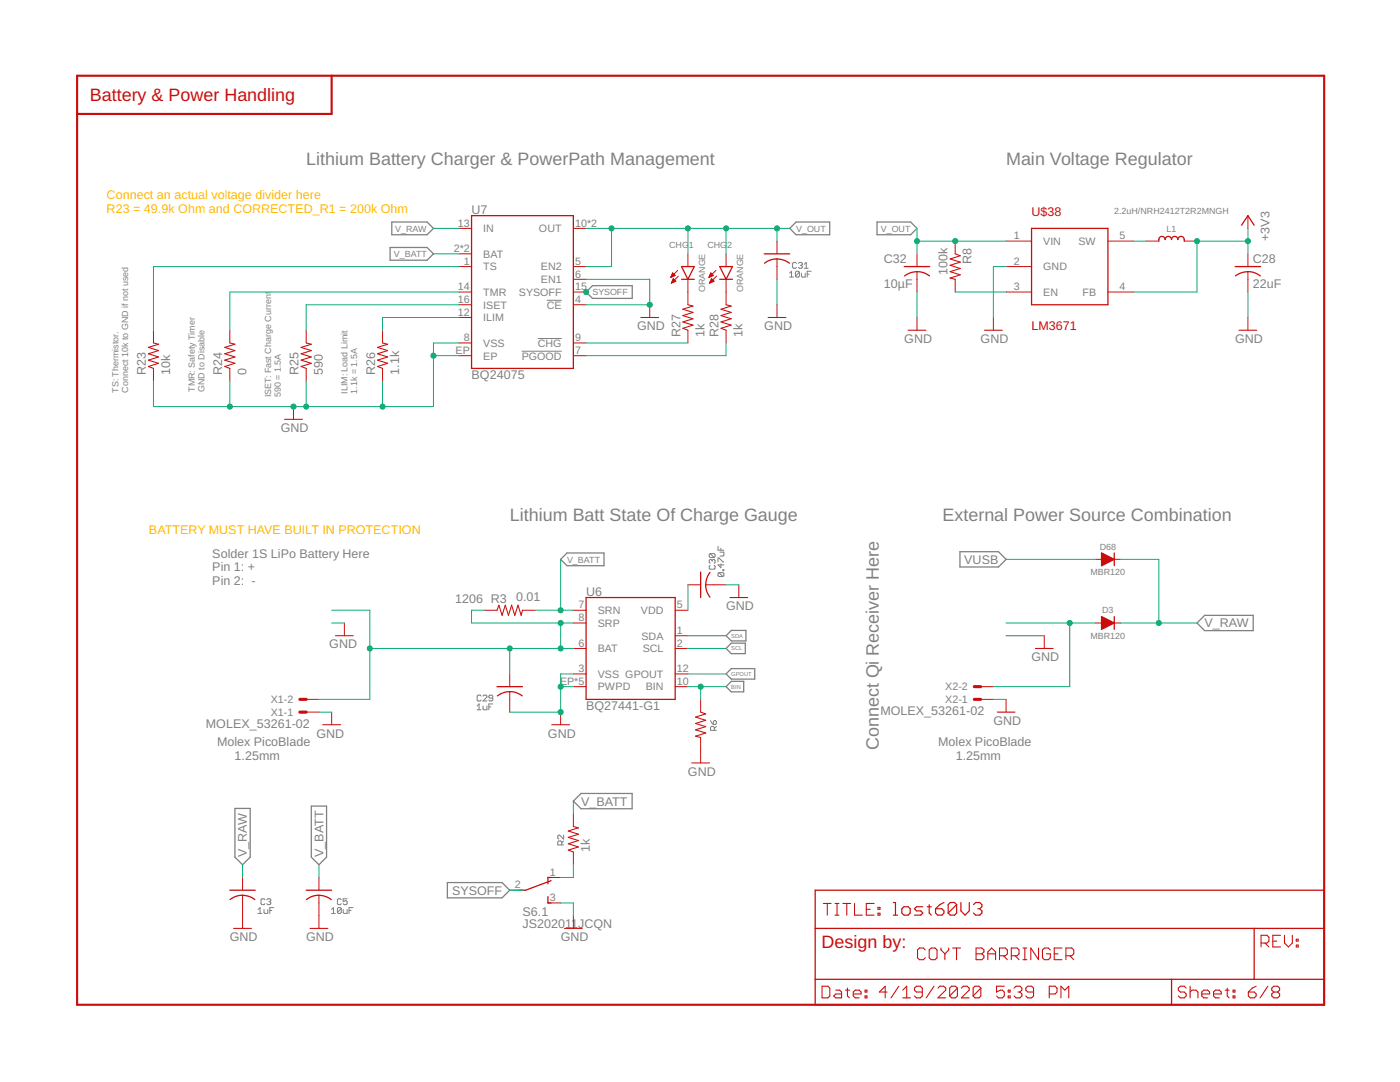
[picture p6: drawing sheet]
<svg xmlns="http://www.w3.org/2000/svg" width="279mm" height="216mm" viewBox="0 0 279 216" stroke-linecap="round" stroke-linejoin="round" font-family="sans-serif">
<g fill="none" stroke="#808080" stroke-width=".2">
<path d="M109.1 59.9h3M157.6 54.5l.4-.4v1.2M157.6 55.3h.8M158.9 52.6l-.2-.2h-.3l-.2 .2v.7l.2 .2h.3l.2-.2M159.3 52.6l.2-.2h.4l.2 .2-.2 .3M159.5 54.3v.8l-.2 .2h-.4l-.2-.2M159.5 54.3l-.2-.2h-.4l-.2 .2v.8M159.5 54.3l-.8 .8M159.7 52.9h.2M159.9 54.5v.6l.2 .2h.6v-.8M159.9 52.9l.2 .2-.2 .4h-.4l-.2-.2M160.5 53.5h.8"/>
<path d="M160.5 52.7l.4-.3v1.1M161.1 54.7h.4M161.9 54.1h-.8v1.2M104.1 70.1h8M107.3 67.5h4.8M141.7 112.8l-.2 .2v.4l.2 .2h.8l.2-.2v-.4l-.2-.2M141.7 110.5l-.2 .2v.3l.2 .3h.8M141.7 110.5h.8l.2 .2v.3l-.2 .3M141.7 110.5l.8 .8M142.1 111.8l-.2-.2-.4 .2v.4l.2 .2M142.1 111.8l.2-.2 .4 .2v.4l-.2 .2M142.1 111.8v.2"/>
<path d="M143.3 109v.8h1.2M143.3 112.1v-.8h.2l.8 .8h.2M143.5 114.3l-.2 .2v.4l.2 .1h.8M143.5 114.3h.8l.2 .2v.4l-.2 .1M143.5 114.3l.8 .7M143.7 110.2h.8v.6l-.2 .2h-.6M143.9 112.5v.8l-.6-.6h1.2M143.9 109.4v.4M144.3 113.7h.2v.2h-.2zM96 138.9l-.2-.2h-.4l-.2 .2v.8l.2 .2h.4l.2-.2M96.4 138.9l.2-.2h.4l.2 .2v.2l-.8 .8h.8M98.3 139.3h-.5l-.2-.2 .2-.4h.3l.2 .2v.8l-.2 .2h-.3l-.2-.2"/>
<path d="M95.2 140.9l.4-.4v1.1M95.2 141.6h.8M96.4 140.9v.5l.2 .2h.6v-.7M97.6 141.1h.4M98.3 140.5h-.7v1.1M141.8 143.8l.6 .8M142.4 144l.4-.2 .2 .2v.4l-.2 .2h-.4zM142.6 145.7v-.5l-.2-.3h-.4l-.2 .3v.5h1.2M143 144.9l-.4 .5M52.9 179.5l-.2-.2h-.4l-.2 .2v.8l.2 .2h.4l.2-.2M53.3 179.5l.1-.2h.4l.2 .2-.2 .4M53.7 179.9h.1"/>
<path d="M53.8 179.9l.2 .2-.2 .4h-.4l-.1-.2M68.1 179.5l-.2-.2h-.4l-.2 .2v.8l.2 .2h.4l.2-.2M69.3 179.3h-.8v.6l.4-.2 .4 .2v.4l-.2 .2h-.4l-.2-.2M112.1 168.6v-.6l-.2-.2h-.4l-.2 .2v.6h1.2M112.5 166.6v.8l-.8-.8-.4 .2v.4l.2 .2M112.5 167.8l-.4 .4M51.5 181.5l.4-.4v1.2M51.5 182.3h.8M52.7 181.5v.6l.2 .2h.5v-.8M53.8 181.7h.4M54.6 181.1h-.8v1.2M66.2 182.3h.7"/>
<path d="M66.2 181.5l.3-.4v1.2M68.1 181.3v.8l-.2 .2h-.4l-.2-.2M68.1 181.3l-.2-.2h-.4l-.2 .2v.8M68.1 181.3l-.8 .8M68.5 181.5v.6l.2 .2h.6v-.8M69.7 181.7h.4M70.4 181.1h-.7v1.2"/>
</g>
<g fill="none" stroke="#808080" stroke-width=".25">
<path d="M77.9 49.4h7.3l1.3 1.3-1.3 1.2h-7.3zM78.2 44.3h7l1.3 1.3-1.3 1.2h-7zM117 58.3l1.2-1.3h8v2.5h-8zM157.6 45.6l1.3-1.3h6.7v2.5h-6.7zM175 44.3h6.7l1.3 1.3-1.3 1.2h-6.7zM111.9 111.6l1.3-1.3h7.3v2.6h-7.3zM191.6 110.1h7.7l1.5 1.5-1.5 1.5h-7.7zM145.9 125.8h3v2.1h-3l-1-1zM145.9 128.3h2.8v2.1h-2.8l-1-1zM145.9 133.4h4.7v2.1h-4.7l-1-1zM145.9 136h2.5v2h-2.5l-1-1zM238.9 124.3l1.5-1.5h9.7v3h-9.7z"/>
<path d="M114.4 159.9l1.6-1.6h10.2v3.1h-10.2zM46.9 161.3h3v9.7l-1.5 1.6-1.5-1.6zM62.1 160.8h3.1v10.2l-1.6 1.6-1.5-1.6zM89.3 176.1h10.9l1.5 1.5-1.5 1.6h-10.9z"/>
</g>
<path d="M15.4 15.1h248.9v185.4h-248.9zM66.2 15.1v7.6h-50.8" fill="none" stroke="#c90d0c" stroke-width=".42"/>
<g fill="none" stroke="#c90d0c" stroke-width=".25">
<path d="M94.1 43h20.3v30.5h-20.3zM136 53.2h2.6l-1.3 2.5zM136 55.7h2.6M143.6 55.7h2.6M143.6 53.2h2.6l-1.3 2.5zM152.5 50.7h5.1M152.6 52.5a4 4 0 0 1 4.9 0M180.5 53.2h5M180.5 55.1a4.1 4.1 0 0 1 5 0M205.9 45.6h15.2v15.2h-15.2zM231.3 48.1a.66 .66 0 0 1 .4-.9 .66 .66 0 0 1 .8 .6 .63 .63 0 0 1 .7-.6 .63 .63 0 0 1 .6 .6 .63 .63 0 0 1 .6-.6 .63 .63 0 0 1 .7 .6 .67 .67 0 0 1 .8-.6 .67 .67 0 0 1 .4 .9M246.5 53.2h5.1"/>
<path d="M246.6 55.1a4 4 0 0 1 4.9 0M247.8 44.9l1.2-1.9 1.3 1.9M117 119.2h17.7v20.4h-17.7zM139.8 114.2v5M140.8 116.7l.1 .5a3.8 3.8 0 0 0 .8 2M141.7 114.2l-.5 .9-.4 1.6M219.8 110.3l2.6 1.3-2.6 1.3zM222.4 110.3v2.6M99.2 137h5.1M99.3 138.9a4 4 0 0 1 4.9 0M219.8 123l2.6 1.3-2.6 1.3zM222.4 123v2.6"/>
<path d="M45.9 177.6h5M48.4 178.6l-1.6 .3-.9 .6M48.4 178.6l1.6 .4 .9 .5M61.1 177.6h5.1M63.6 178.6l-1.5 .3-.9 .6M63.6 178.6l1.6 .4 .9 .5M109.3 178.9v1.3h.7M110 175.7l-5.1 1.9h-1.3M110 175.1h-.7v1.3M162.7 177.6h101.6v22.9h-101.6zM162.7 185.3h101.6M162.7 195.4h101.6"/>
<path d="M233.8 195.4v5.1M250.3 185.3v10.1"/>
</g>
<g fill="none" stroke="#c90d0c" stroke-width=".21">
<path d="M190.6 50.7l1 .3-2 .7 2 .6-2 .6 2 .7-2 .6 2 .6-2 .7 1 .2M30.6 68.4l1 .3-2 .6 2 .7-2 .6 2 .6-2 .7 2 .6-2 .6 1 .4M45.9 68.4l1 .3-2 .6 2 .7-2 .6 2 .6-2 .7 2 .6-2 .6 1 .4M61.1 68.4l1 .3-2 .6 2 .7-2 .6 2 .6-2 .7 2 .6-2 .6 1 .4M76.3 68.4l1.1 .3-2.1 .6 2.1 .7-2.1 .6 2.1 .6-2.1 .7 2.1 .6-2.1 .6 1 .4M127.9 63.4h3.5M137.3 60.8l1 .3-2 .6 2 .6-2 .7 2 .6-2 .6 2 .7-2 .6 1 .4M144.9 60.8l1 .3-2 .6 2 .6-2 .7 2 .6-2 .6 2 .7-2 .6 1 .4M153.3 63.4h3.5M181.2 65.9h3.6M196.5 65.9h3.5M247.3 65.9h3.5"/>
<path d="M56.8 83.7h3.5M145.7 119.2h3.5M67 126.9h3.5M99.2 121.8l.4-1 .6 2 .6-2 .7 2 .6-2 .6 2 .7-2 .6 2 .3-1M206.6 129.4h3.6M64.4 144.6h3.6M110.1 144.6h3.6M138 152.2h3.6M139.8 142.1l1 .4-2 .6 2 .6-2 .7 2 .6-2 .6 2 .7-2 .6 1 .3M199 142.1h3.6M114.4 164.9l1 .3-2 .6 2 .7-2 .6 2 .6-2 .7 2 .6-2 .6 1 .4M46.6 185.3h3.6"/>
<path d="M61.9 185.3h3.5M112.6 185.3h3.6M164.1 196.8h1.1l.4 .4v1.5l-.4 .4h-1.1zM164.3 180.3h1.6M165.1 180.3v2.3M166.6 180.3h.8M166.6 182.6h.8M166.8 197.6h.8l.4 .4v1.1h-1.2l-.4-.4 .4-.4h1.2M167 180.3v2.3M168.2 180.3h1.6M168.7 197.6h.8M169 180.3v2.3"/>
<path d="M169.1 197.2v1.5l.4 .4M170.3 198.3h1.6v-.3l-.4-.4h-.8l-.4 .4v.7l.4 .4h.8M170.5 180.3v2.3h1.6M172.6 198.7h.4v.4h-.4zM172.6 197.6h.4v.4h-.4zM172.9 181.4h.8M174.5 180.3h-1.6v2.3h1.6M175.2 182.2h.4v.4h-.4zM175.2 181.1h.4v.3h-.4zM177 198h-1.5l1.2-1.2v2.3M179.4 196.8l-1.6 2.3M180.2 199.1h1.5"/>
<path d="M180.2 197.6l.8-.8v2.3M184.1 198h-1.2l-.4-.4v-.4l.4-.4h.8l.4 .4v1.5l-.4 .4h-.8l-.4-.4M184.7 189.5l-.4-.3h-.8l-.4 .3v1.6l.4 .4h.8l.4-.4M185.4 189.5l.4-.3h.8l.4 .3v1.6l-.4 .4h-.8l-.4-.4zM186.4 196.8l-1.6 2.3M187.2 197.2l.4-.4h.7l.4 .4v.4l-1.5 1.5h1.5M187.8 189.2v.3l.8 .8M188.6 190.3v1.2M189.3 189.2v.3l-.7 .8M190.1 189.2h1.6M190.9 189.2v2.3M191.1 197.2v1.5l-.4 .4h-.8l-.4-.4"/>
<path d="M191.1 197.2l-.4-.4h-.8l-.4 .4v1.5M191.1 197.2l-1.6 1.5M191.9 197.2l.4-.4h.7l.4 .4v.4l-1.5 1.5h1.5M194.8 189.2h1.2l.4 .3v.4l-.4 .4 .4 .4v.4l-.4 .4h-1.2zM194.8 190.3h1.2M195.7 197.2v1.5l-.3 .4h-.8l-.4-.4M195.7 197.2l-.3-.4h-.8l-.4 .4v1.5M195.7 197.2l-1.5 1.5M197.1 190.3h1.6M197.1 191.5v-1.6l.8-.7 .8 .7v1.6M199.5 190.7h1.1l.4-.4v-.8l-.4-.3h-1.1v2.3M200.3 190.7l.7 .8"/>
<path d="M200.4 196.8h-1.5v1.2l.7-.4h.4l.4 .4v.7l-.4 .4h-.7l-.4-.4M201.2 198.7h.4v.4h-.4zM201.2 197.6h.4v.4h-.4zM201.8 190.7h1.2l.4-.4v-.8l-.4-.3h-1.2v2.3M202.4 197.2l.4-.4h.8l.3 .4v.4l-.3 .4M202.6 190.7l.8 .8M203.2 198h.4M203.6 198l.3 .3v.4l-.3 .4h-.8l-.4-.4M204.2 189.2h.7M204.2 191.5h.7M204.5 189.2v2.3M206.3 198h-1.2l-.4-.4v-.4l.4-.4h.8l.4 .4v1.5l-.4 .4h-.8l-.4-.4"/>
<path d="M207.3 189.2v2.3l-1.6-2.3v2.3M209.4 198.3h1.2l.3-.3v-.8l-.3-.4h-1.2v2.3M209.6 189.5l-.4-.3h-.8l-.4 .3v1.6l.4 .4h.8l.4-.4v-.8h-.8M210.4 190.3h.8M211.7 199.1v-2.3l.8 .8 .8-.8v2.3M211.9 189.2h-1.5v2.3h1.5M212.7 190.7h1.2l.4-.4v-.8l-.4-.3h-1.2v2.3M213.5 190.7l.8 .8M236.7 197.2l-.4-.4h-.7l-.4 .4v.4l.4 .4h.7l.4 .3v.4l-.4 .4h-.7l-.4-.4M237.5 198l.4-.4h.8l.4 .4v1.1M237.5 196.8v2.3M239.8 198.3h1.6v-.3l-.4-.4h-.8l-.4 .4v.7l.4 .4h.8"/>
<path d="M242.2 198.3h1.5v-.3l-.3-.4h-.8l-.4 .4v.7l.4 .4h.8M244.5 197.6h.8M244.9 197.2v1.5l.4 .4M246.1 198.7h.4v.4h-.4zM246.1 197.6h.4v.4h-.4zM249.1 198h1.2l.4 .3v.4l-.4 .4h-.8l-.4-.4zM250.7 196.8l-.8 .4-.8 .8M251.7 188.2h1.2l.3-.4v-.8l-.3-.4h-1.2v2.4M252.5 188.2l.7 .8M253 196.8l-1.5 2.3M254 187.8h.8M254.2 198l-.4 .3v.4l.4 .4h.8l.4-.4v-.4l-.4-.3"/>
<path d="M254.2 198l-.4-.4v-.4l.4-.4h.8l.4 .4v.4l-.4 .4M254.2 198h.8M255.6 186.6h-1.6v2.4h1.6M256.3 186.6v1.6l.8 .8 .8-.8v-1.6M258.7 188.6h.4v.4h-.4zM258.7 187.4h.4v.4h-.4z"/>
</g>
<g fill="none" stroke="#c90d0c" stroke-width=".23">
<path d="M178.3 180.1h.4v2.5M178.3 182.6h.8M180 181.3l.4-.4h.8l.5 .4v.9l-.5 .4h-.8l-.4-.4zM184.2 180.9h-1.3l-.4 .4 .4 .5h.9l.4 .4-.4 .4h-1.3M185 180.9h.9M185.4 180.5v1.7l.5 .4M186.7 181.3h1.3l.4 .5v.4l-.4 .4h-.9l-.4-.4zM188.4 180.1l-.8 .4-.9 .8M190.9 180.5l-.4-.4h-.8l-.5 .4v1.7M190.9 180.5v1.7l-.4 .4h-.8l-.5-.4M190.9 180.5l-1.7 1.7M191.8 180.1v1.7l.8 .8 .8-.8v-1.7"/>
<path d="M194.3 180.5l.4-.4h.8l.5 .4v.4l-.5 .4M195.1 181.3h.4M195.5 181.3l.5 .5v.4l-.5 .4h-.8l-.4-.4"/>
</g>
<path d="M221.7 111.6l-1.6-.9v1.8l1.3-.8-.9-.3v.5M59.8 139.6h1.3M194.4 139.6h1.3M194.4 137h1.3M221.7 124.3l-1.6-.9v1.8l1.3-.8-.9-.3v.5M59.8 142.1h1.3" fill="none" stroke="#c90d0c" stroke-width=".61"/>
<g fill="none" stroke="#c90d0c" stroke-width=".2">
<path d="M91.6 53.2h2.5M91.6 50.7h2.5M91.6 45.6h2.5M91.6 58.3h2.5M114.4 53.2h2.6M114.4 55.7h2.6M114.4 45.6h2.6M114.4 58.3h2.6M133.9 55.3h.2M134 55.1h.4M134 55h.7M134 56.5h.1"/>
<path d="M134 56.3h.3M134.1 54.9h.6M134.1 54.8h.5M134.1 56.2h.5M134.2 54.7h.2M134.2 56.1h.7M134.2 54.5h.1M134.2 56h.5M134.2 54.5l.5 .5-.8 .4zM134.3 55.9h.3M134.3 55.7h.2M134.4 55.6h.1"/>
<path d="M134.9 56.1l-.5-.5-.4 .9M134.9 56.1l-.9 .4M135.3 54l-1.4 1.4M135.4 55.1l-1.4 1.4M137.3 50.7v2.5M137.3 55.7v5.1M141.5 55.3h.2M141.6 55.1h.4M141.6 55h.7M141.6 56.5h.1M141.7 54.9h.6M141.7 56.3h.3"/>
<path d="M141.7 54.8h.5M141.7 56.2h.6M141.8 54.7h.2M141.8 56.1h.7M141.8 54.5h.1M141.8 56h.6M141.9 54.5l.5 .5-.9 .4zM141.9 55.9h.3M141.9 55.7h.2M142 55.6h.1M142.5 56.1l-.5-.5-.4 .9M142.5 56.1l-.9 .4"/>
<path d="M142.9 54l-1.4 1.4M143 55.1l-1.4 1.4M144.9 50.7v2.5M144.9 55.7v5.1M155.1 48.1v2.6M155.1 51.7v4M183 50.7v2.5M183 54.2v4.1M190.6 48.1v2.6M190.6 55.7v2.6M200.8 53.2h5.1M200.8 58.3h5.1"/>
<path d="M200.8 48.1h5.1M221.1 58.3h5.1M221.1 48.1h5.1M228.7 48.1h2.6M236.3 48.1h2.6M249 43v2.6M249 50.7v2.5M249 54.2v4.1M30.6 65.9v2.5M30.6 73.5v2.6M45.9 65.9v2.5M45.9 73.5v2.6"/>
<path d="M61.1 65.9v2.5M61.1 73.5v2.6M76.3 65.9v2.5M76.3 73.5v2.6M91.6 60.8h2.5M91.6 71h2.5M91.6 68.4h2.5M91.6 63.4h2.5M114.4 60.8h2.6M114.4 71h2.6M114.4 68.4h2.6M129.7 60.8v2.6"/>
<path d="M137.3 65.9v2.5M144.9 65.9v2.5M155.1 60.8v2.6M183 63.4v2.5M198.2 63.4v2.5M249 63.4v2.5M58.6 81.1v2.6M137.3 116.7h2.5M140.8 116.7h4.1M147.4 116.7v2.5M218.6 111.6h5M61.1 139.6h2.5"/>
<path d="M68.7 124.3v2.6M96.6 121.8h2.6M101.7 134.5v2.5M101.7 138v4.1M104.3 121.8h2.5M114.4 124.3h2.6M114.4 129.4h2.6M114.4 134.5h2.6M114.4 121.8h2.6M114.4 137h2.6M134.7 126.9h2.6M134.7 129.4h2.6"/>
<path d="M134.7 134.5h2.6M134.7 121.8h2.6M134.7 137h2.6M139.8 139.6v2.5M195.7 137h2.5M195.7 139.6h2.5M200.8 139.6v2.5M208.4 126.9v2.5M218.6 124.3h5M61.1 142.1h2.5M66.2 142.1v2.5M111.9 142.1v2.5"/>
<path d="M139.8 147.2v5M48.4 175.1v2.5M48.4 178.6v6.7M63.6 175.1v2.5M63.6 178.6v6.7M101.7 177.6h2.6M109.3 175.1h2.6M114.4 162.4v2.5M114.4 170v2.6M109.3 180.2h2.6M114.4 182.7v2.6"/>
</g>
<g fill="none" stroke="#0dab76" stroke-width=".2">
<path d="M86.5 50.7h5.1M86.5 45.6h5.1M91.6 53.2h-61v12.7M91.6 58.3h-45.7v7.6M117 55.7h12.7v5.1h-12.7M117 45.6h40.6M122 45.6v7.6h-5M137.3 45.6v5.1M144.9 45.6v5.1M155.1 45.6v2.5M155.1 55.7v5.1M183 45.6v5.1"/>
<path d="M183 58.3v5.1M183 48.1h17.8M190.6 58.3h10.2M200.8 53.2h-2.6v10.2M226.2 48.1h2.5M249 45.6v5.1M249 58.3v5.1M249 48.1h-10.1v10.2h-12.7M45.9 76.1v5M61.1 76.1v5M76.3 76.1v5M86.5 71h5.1"/>
<path d="M91.6 68.4h-5.1v12.7h-55.9v-5M91.6 63.4h-15.3v2.5M91.6 60.8h-30.5v5.1M117 68.4h20.3M144.9 68.4v2.6h-27.9M111.9 111.6v10.2M137.3 116.7v5.1M144.9 116.7h2.5M200.8 111.6h17.8M223.6 111.6h7.7v12.7M66.2 124.3h2.5M66.2 121.8h7.6v17.8h-10.2"/>
<path d="M73.8 129.4h40.6M96.6 121.8h-2.5v2.5h20.3M101.7 129.4v5.1M106.8 121.8h7.6M111.9 124.3v5.1M111.9 137h2.5M114.4 134.5h-2.5v7.6h-10.2M137.3 126.9h7.6M137.3 134.5h7.6M137.3 137h7.6M137.3 129.4h7.6M139.8 137v2.6"/>
<path d="M198.2 139.6h2.6M200.8 126.9h7.6M200.8 124.3h17.8M213.5 124.3v12.7h-15.3M223.6 124.3h15.3M63.6 142.1h2.6M114.4 159.9v2.5M48.4 172.6v2.5M63.6 172.6v2.5M101.7 177.6h2.6M114.4 172.6v2.5h-2.5M111.9 180.2h2.5v2.5"/>
</g>
<g fill="#0dab76" stroke="#0dab76" stroke-width=".2">
<circle cx="111.9" cy="137" r=".51"/>
<circle cx="111.9" cy="142.1" r=".51"/>
<circle cx="45.9" cy="81.1" r=".51"/>
<circle cx="61.1" cy="81.1" r=".51"/>
<circle cx="58.6" cy="81.1" r=".51"/>
<circle cx="86.5" cy="71" r=".51"/>
<circle cx="76.3" cy="81.1" r=".51"/>
<circle cx="129.7" cy="60.8" r=".51"/>
<circle cx="238.9" cy="48.1" r=".51"/>
<circle cx="249" cy="48.1" r=".51"/>
<circle cx="213.5" cy="124.3" r=".51"/>
<circle cx="139.8" cy="137" r=".51"/>
<circle cx="111.9" cy="124.3" r=".51"/>
<circle cx="111.9" cy="129.4" r=".51"/>
<circle cx="101.7" cy="129.4" r=".51"/>
<circle cx="73.8" cy="129.4" r=".51"/>
<circle cx="111.9" cy="121.8" r=".51"/>
<circle cx="231.3" cy="124.3" r=".51"/>
<circle cx="122" cy="45.6" r=".51"/>
<circle cx="137.3" cy="45.6" r=".51"/>
<circle cx="144.9" cy="45.6" r=".51"/>
<circle cx="155.1" cy="45.6" r=".51"/>
<circle cx="190.6" cy="48.1" r=".51"/>
<circle cx="183" cy="48.1" r=".51"/>
<circle cx="117" cy="58.3" r=".51"/>
</g>
<g font-size="3.6" fill="#c90d0c">
<text x="17.9" y="20.2">Battery &amp; Power Handling</text>
<text x="164" y="189.1">Design by:</text>
</g>
<g font-size="3.6" fill="#808080">
<text x="61.1" y="32.9">Lithium Battery Charger &amp; PowerPath Management</text>
<text x="200.8" y="32.9">Main Voltage Regulator</text>
<text x="101.7" y="104">Lithium Batt State Of Charge Gauge</text>
<text x="188.1" y="104">External Power Source Combination</text>
<text x="175.4" y="149.7" transform="rotate(-90 175.4 149.7)">Connect Qi Receiver Here</text>
</g>
<g font-size="2.5" fill="#ffba08">
<text x="21.3" y="39.7">Connect an actual voltage divider here</text>
<text x="21.3" y="42.4">R23 = 49.9k Ohm and CORRECTED_R1 = 200k Ohm</text>
<text x="29.7" y="106.5">BATTERY MUST HAVE BUILT IN PROTECTION</text>
</g>
<g font-size="2.5" fill="#808080">
<text x="94.1" y="42.8">U7</text>
<text x="176.4" y="52.6">C32</text>
<text x="193.9" y="52.6" transform="rotate(-90 193.9 52.6)">R8</text>
<text x="250.1" y="52.6">C28</text>
<text x="253.4" y="48.1" transform="rotate(-90 253.4 48.1)">+3V3</text>
<text x="176.4" y="57.4">10µF</text>
<text x="189.1" y="54.8" transform="rotate(-90 189.1 54.8)">100k</text>
<text x="250.1" y="57.4">22uF</text>
<text x="127.1" y="65.9">GND</text>
<text x="152.5" y="65.9">GND</text>
<text x="135.8" y="67.2" transform="rotate(-90 135.8 67.2)">R27</text>
<text x="140.6" y="67.2" transform="rotate(-90 140.6 67.2)">1k</text>
<text x="143.4" y="67.2" transform="rotate(-90 143.4 67.2)">R28</text>
<text x="148.2" y="67.2" transform="rotate(-90 148.2 67.2)">1k</text>
<text x="180.5" y="68.4">GND</text>
<text x="195.7" y="68.4">GND</text>
<text x="246.5" y="68.4">GND</text>
<text x="29.1" y="74.8" transform="rotate(-90 29.1 74.8)">R23</text>
<text x="33.9" y="74.8" transform="rotate(-90 33.9 74.8)">10k</text>
<text x="44.4" y="74.8" transform="rotate(-90 44.4 74.8)">R24</text>
<text x="49.2" y="74.8" transform="rotate(-90 49.2 74.8)">0</text>
<text x="59.6" y="74.8" transform="rotate(-90 59.6 74.8)">R25</text>
<text x="64.4" y="74.8" transform="rotate(-90 64.4 74.8)">590</text>
<text x="74.8" y="74.8" transform="rotate(-90 74.8 74.8)">R26</text>
<text x="79.6" y="74.8" transform="rotate(-90 79.6 74.8)">1.1k</text>
<text x="94.1" y="75.5">BQ24075</text>
<text x="56" y="86.2">GND</text>
<text x="42.4" y="111.4">Solder 1S LiPo Battery Here</text>
<text x="192.4" y="112.5">VUSB</text>
<text x="42.4" y="114">Pin 1: +</text>
<text x="42.4" y="116.7">Pin 2: -</text>
<text x="103" y="120">0.01</text>
<text x="117" y="119">U6</text>
<text x="90.8" y="120.2">1206 R3</text>
<text x="144.9" y="121.8">GND</text>
<text x="240.4" y="125.2">V_RAW</text>
<text x="65.7" y="129.4">GND</text>
<text x="205.9" y="131.9">GND</text>
<text x="117" y="141.6">BQ27441-G1</text>
<text x="175.7" y="142.7">MOLEX_53261-02</text>
<text x="41.1" y="145.3">MOLEX_53261-02</text>
<text x="43.3" y="148.9">Molex PicoBlade</text>
<text x="63.2" y="147.2">GND</text>
<text x="109.4" y="147.2">GND</text>
<text x="187.2" y="148.9">Molex PicoBlade</text>
<text x="198.2" y="144.6">GND</text>
<text x="46.8" y="151.6">1.25mm</text>
<text x="137.3" y="154.8">GND</text>
<text x="190.7" y="151.6">1.25mm</text>
<text x="116" y="160.7">V_BATT</text>
<text x="49.3" y="171" transform="rotate(-90 49.3 171)">V_RAW</text>
<text x="64.5" y="171" transform="rotate(-90 64.5 171)">V_BATT</text>
<text x="117.7" y="170" transform="rotate(-90 117.7 170)">1k</text>
<text x="90.2" y="178.5">SYSOFF</text>
<text x="104.3" y="185.3">JS202011JCQN</text>
<text x="104.3" y="182.7">S6.1</text>
<text x="45.9" y="187.8">GND</text>
<text x="61.1" y="187.8">GND</text>
<text x="111.9" y="187.8">GND</text>
</g>
<g font-size="2.5" fill="#c90d0c">
<text x="205.9" y="43">U$38</text>
<text x="205.9" y="65.9">LM3671</text>
</g>
<g font-size="2.1" fill="#808080">
<text x="91.4" y="45.2">13</text>
<text x="96.5" y="46.3">IN</text>
<text x="107.6" y="46.3">OUT</text>
<text x="114.8" y="45.2">10*2</text>
<text x="202.3" y="47.8">1</text>
<text x="223.4" y="47.8">5</text>
<text x="90.6" y="50.3">2*2</text>
<text x="92.6" y="52.8">1</text>
<text x="96.5" y="54">TS</text>
<text x="96.5" y="51.4">BAT</text>
<text x="107.9" y="54">EN2</text>
<text x="114.8" y="52.8">5</text>
<text x="202.3" y="52.8">2</text>
<text x="208.2" y="48.9">VIN</text>
<text x="208.2" y="54">GND</text>
<text x="215.2" y="48.9">SW</text>
<text x="91.4" y="57.9">14</text>
<text x="96.5" y="59">TMR</text>
<text x="103.6" y="59">SYSOFF</text>
<text x="107.9" y="56.5">EN1</text>
<text x="114.8" y="55.4">6</text>
<text x="114.8" y="57.9">15</text>
<text x="202.3" y="57.9">3</text>
<text x="208.2" y="59">EN</text>
<text x="216" y="59">FB</text>
<text x="223.4" y="57.9">4</text>
<text x="91.4" y="63">12</text>
<text x="91.4" y="60.5">16</text>
<text x="96.5" y="64.1">ILIM</text>
<text x="96.5" y="61.6">ISET</text>
<text x="109.1" y="61.6">CE</text>
<text x="114.8" y="60.5">4</text>
<text x="90.9" y="70.6">EP</text>
<text x="92.6" y="68.1">8</text>
<text x="96.5" y="69.2">VSS</text>
<text x="96.5" y="71.7">EP</text>
<text x="104.1" y="71.7">PGOOD</text>
<text x="107.3" y="69.2">CHG</text>
<text x="114.8" y="70.6">7</text>
<text x="114.8" y="68.1">9</text>
<text x="115.4" y="121.4">7</text>
<text x="115.4" y="123.9">8</text>
<text x="119.3" y="122.5">SRN</text>
<text x="119.3" y="125.1">SRP</text>
<text x="127.9" y="122.5">VDD</text>
<text x="135.1" y="121.4">5</text>
<text x="115.4" y="129">6</text>
<text x="119.3" y="130.1">BAT</text>
<text x="128" y="127.6">SDA</text>
<text x="128.3" y="130.1">SCL</text>
<text x="135.1" y="126.5">1</text>
<text x="135.1" y="129">2</text>
<text x="111.8" y="136.6">EP*5</text>
<text x="115.4" y="134.1">3</text>
<text x="119.3" y="135.2">VSS GPOUT</text>
<text x="119.3" y="137.8">PWPD</text>
<text x="128.9" y="137.8">BIN</text>
<text x="135.1" y="136.6">10</text>
<text x="135.1" y="134.1">12</text>
<text x="188.7" y="137.8">X2-2</text>
<text x="54.1" y="142.8">X1-1</text>
<text x="54.1" y="140.3">X1-2</text>
<text x="188.7" y="140.3">X2-1</text>
<text x="102.7" y="177.3">2</text>
<text x="109.7" y="179.8">3</text>
<text x="109.7" y="174.7">1</text>
</g>
<g font-size="1.8" fill="#808080">
<text x="78.9" y="46.2">V_RAW</text>
<text x="158.9" y="46.2">V_OUT</text>
<text x="175.8" y="46.2">V_OUT</text>
<text x="222.3" y="42.7">2.2uH/NRH2412T2R2MNGH</text>
<text x="232.8" y="46.2">L1</text>
<text x="78.6" y="51.3">V_BATT</text>
<text x="133.5" y="49.4">CHG</text>
<text x="137.5" y="49.4">1</text>
<text x="141.2" y="49.4">CHG</text>
<text x="145.1" y="49.4">2</text>
<text x="118.2" y="58.9">SYSOFF</text>
<text x="140.7" y="58.3" transform="rotate(-90 140.7 58.3)">ORANGE</text>
<text x="148.3" y="58.3" transform="rotate(-90 148.3 58.3)">ORANGE</text>
<text x="23.6" y="78.4" transform="rotate(-90 23.6 78.4)">TS: Thermistor.</text>
<text x="25.5" y="78.4" transform="rotate(-90 25.5 78.4)">Connect 10k to GND if not used</text>
<text x="38.9" y="78.2" transform="rotate(-90 38.9 78.2)">TMR: Safety Timer</text>
<text x="40.8" y="78.2" transform="rotate(-90 40.8 78.2)">GND to Disable</text>
<text x="54.1" y="79.3" transform="rotate(-90 54.1 79.3)">ISET: Fast Charge Current</text>
<text x="56" y="79.3" transform="rotate(-90 56 79.3)">590 = 1.5A</text>
<text x="69.4" y="78.6" transform="rotate(-90 69.4 78.6)">ILIM: Load Limit</text>
<text x="71.3" y="78.6" transform="rotate(-90 71.3 78.6)">1.1k = 1.5A</text>
<text x="113.2" y="112.2">V_BATT</text>
<text x="219.5" y="109.7">D68</text>
<text x="217.7" y="114.7">MBR120</text>
<text x="220" y="122.4">D3</text>
<text x="217.7" y="127.4">MBR120</text>
</g>
<g font-size="1.1" fill="#808080">
<text x="146" y="127.3">SDA</text>
<text x="146" y="129.8">SCL</text>
<text x="146" y="134.9">GPOUT</text>
<text x="146" y="137.4">BIN</text>
</g>
</svg>
